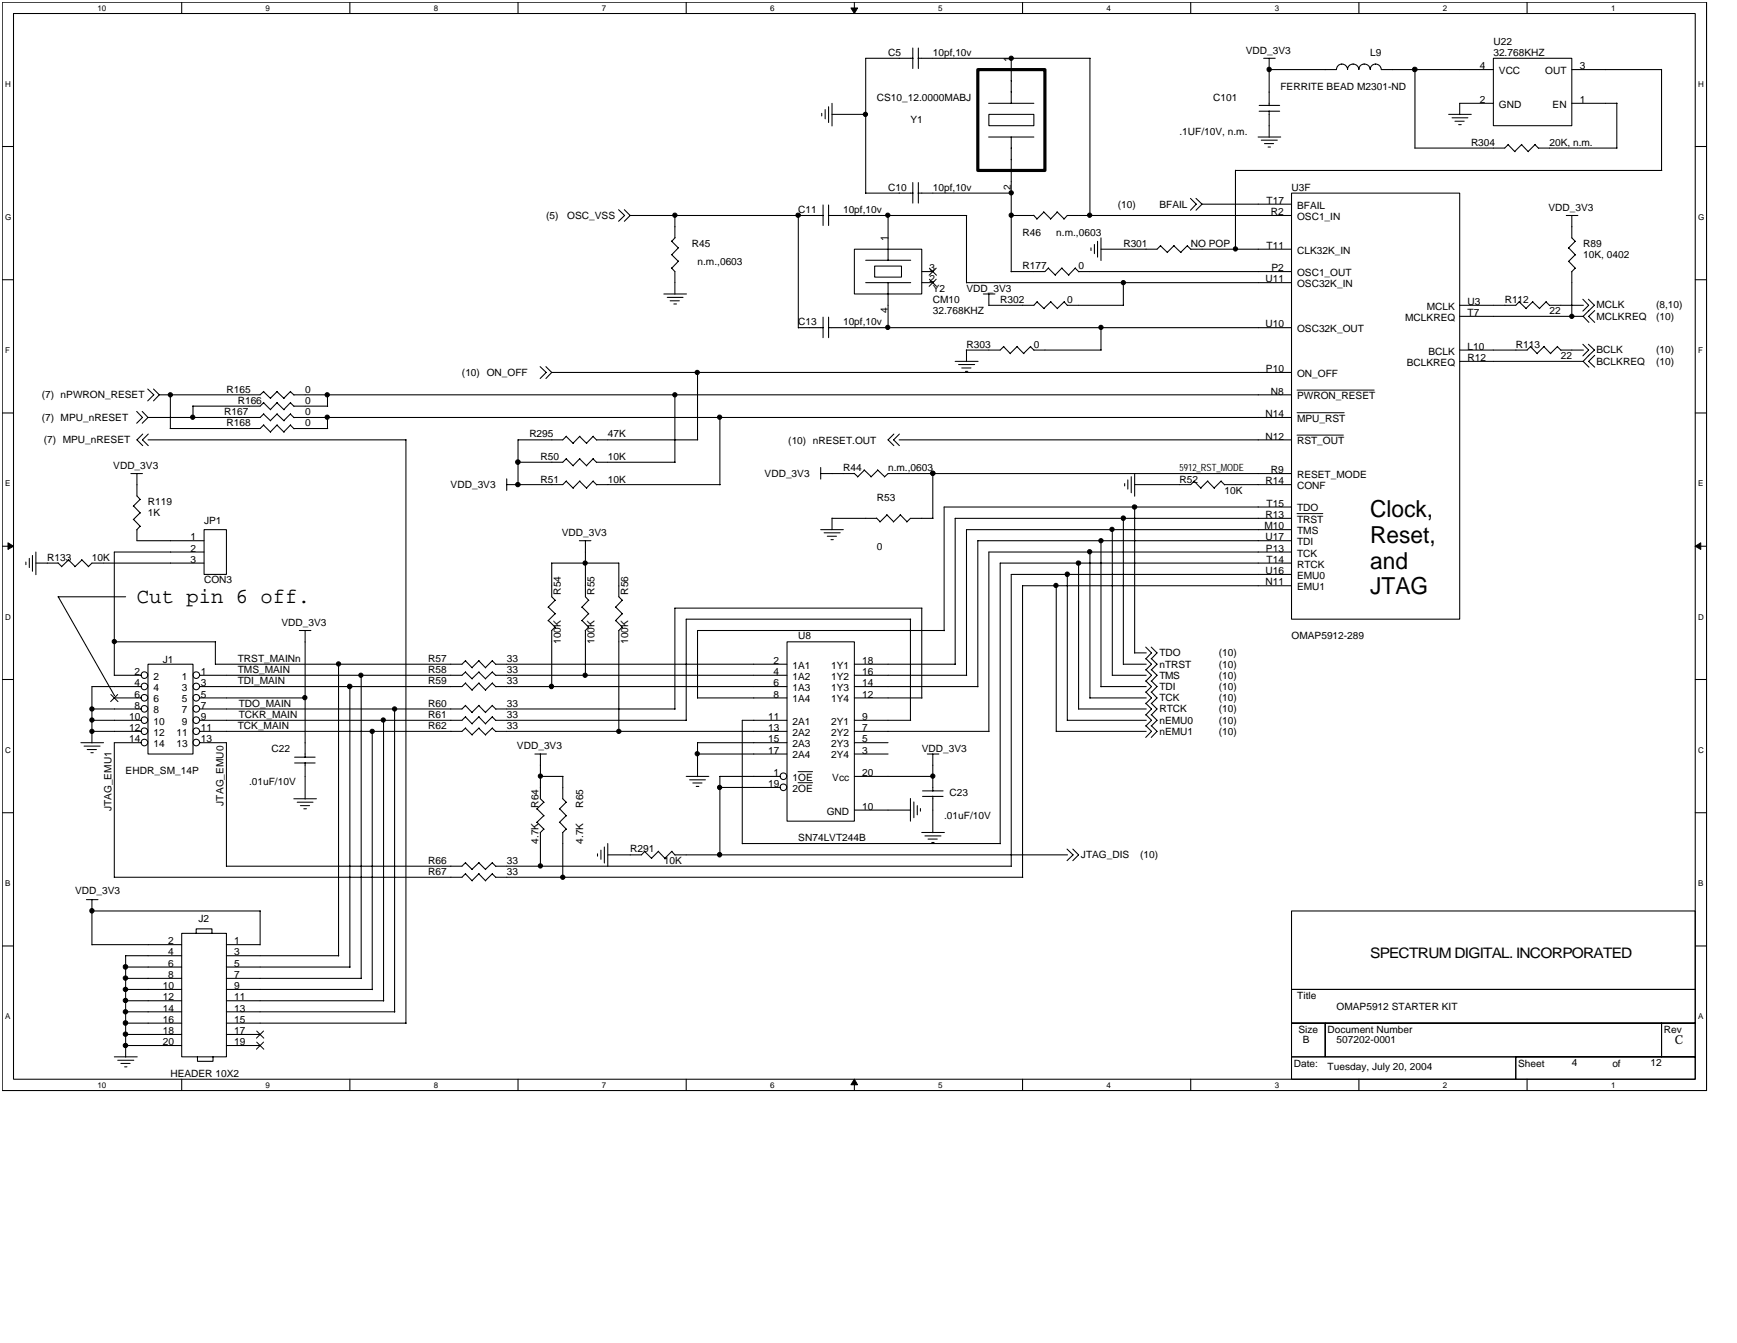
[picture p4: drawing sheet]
<svg xmlns="http://www.w3.org/2000/svg" width="279mm" height="216mm" viewBox="0 0 279 216" stroke-linecap="round" stroke-linejoin="round" font-family="sans-serif">
<path d="M.4 .4h274.1v174.9h-274.1zM2.2 2.2h270.5v171.3h-270.5z" fill="none" stroke="#000" stroke-width=".17"/>
<g fill="#fff">
<path d="M15.7 .6h1.3v1.4h-1.3z"/>
<path d="M15.7 173.7h1.3v1.4h-1.3z"/>
</g>
<path d="M29.2 .4v1.8M29.2 173.5v1.8" fill="none" stroke="#000" stroke-width=".17"/>
<g fill="#fff">
<path d="M42.7 .6h.7v1.4h-.7z"/>
<path d="M42.7 173.7h.7v1.4h-.7z"/>
</g>
<path d="M56.3 .4v1.8M56.3 173.5v1.8" fill="none" stroke="#000" stroke-width=".17"/>
<g fill="#fff">
<path d="M69.8 .6h.7v1.4h-.7z"/>
<path d="M69.8 173.7h.7v1.4h-.7z"/>
</g>
<path d="M83.3 .4v1.8M83.3 173.5v1.8" fill="none" stroke="#000" stroke-width=".17"/>
<g fill="#fff">
<path d="M96.8 .6h.7v1.4h-.7z"/>
<path d="M96.8 173.7h.7v1.4h-.7z"/>
</g>
<path d="M110.4 .4v1.8M110.4 173.5v1.8" fill="none" stroke="#000" stroke-width=".17"/>
<g fill="#fff">
<path d="M123.9 .6h.7v1.4h-.7z"/>
<path d="M123.9 173.7h.7v1.4h-.7z"/>
</g>
<path d="M137.4 .4v1.8M137.4 173.5v1.8" fill="none" stroke="#000" stroke-width=".17"/>
<path d="M136.9 1.3h1l-.5 .9zM137.4 173.5l.5 .9h-1z" fill="#000" stroke="#000" stroke-width=".16"/>
<g fill="#fff">
<path d="M150.9 .6h.7v1.4h-.7z"/>
<path d="M150.9 173.7h.7v1.4h-.7z"/>
</g>
<path d="M164.5 .4v1.8M164.5 173.5v1.8" fill="none" stroke="#000" stroke-width=".17"/>
<g fill="#fff">
<path d="M178 .6h.7v1.4h-.7z"/>
<path d="M178 173.7h.7v1.4h-.7z"/>
</g>
<path d="M191.5 .4v1.8M191.5 173.5v1.8" fill="none" stroke="#000" stroke-width=".17"/>
<g fill="#fff">
<path d="M205 .6h.7v1.4h-.7z"/>
<path d="M205 173.7h.7v1.4h-.7z"/>
</g>
<path d="M218.6 .4v1.8M218.6 173.5v1.8" fill="none" stroke="#000" stroke-width=".17"/>
<g fill="#fff">
<path d="M232.1 .6h.7v1.4h-.7z"/>
<path d="M232.1 173.7h.7v1.4h-.7z"/>
</g>
<path d="M245.6 .4v1.8M245.6 173.5v1.8" fill="none" stroke="#000" stroke-width=".17"/>
<g fill="#fff">
<path d="M259.1 .6h.7v1.4h-.7z"/>
<path d="M259.1 173.7h.7v1.4h-.7z"/>
<path d="M.8 12.8h.9v1.4h-.9z"/>
<path d="M273.1 12.8h.9v1.4h-.9z"/>
<path d="M.8 34.2h1v1.4h-1z"/>
<path d="M273.1 34.2h1v1.4h-1z"/>
</g>
<path d="M.4 23.6h1.8M272.7 23.6h1.8" fill="none" stroke="#000" stroke-width=".17"/>
<g fill="#fff">
<path d="M.8 55.6h.8v1.4h-.8z"/>
<path d="M273.1 55.6h.8v1.4h-.8z"/>
</g>
<path d="M.4 45h1.8M272.7 45h1.8" fill="none" stroke="#000" stroke-width=".17"/>
<g fill="#fff">
<path d="M.8 77.1h.8v1.4h-.8z"/>
<path d="M273.1 77.1h.9v1.4h-.9z"/>
</g>
<path d="M.4 66.4h1.8M272.7 66.4h1.8" fill="none" stroke="#000" stroke-width=".17"/>
<g fill="#fff">
<path d="M.8 98.5h.9v1.4h-.9z"/>
<path d="M273.1 98.5h.9v1.4h-.9z"/>
</g>
<path d="M.4 87.8h1.8M272.7 87.8h1.8" fill="none" stroke="#000" stroke-width=".17"/>
<path d="M1.3 87.3l.9 .5-.9 .5zM272.7 87.8l.9-.5v1z" fill="#000" stroke="#000" stroke-width=".16"/>
<g fill="#fff">
<path d="M.8 119.9h.9v1.4h-.9z"/>
<path d="M273.1 119.9h.9v1.4h-.9z"/>
</g>
<path d="M.4 109.2h1.8M272.7 109.2h1.8" fill="none" stroke="#000" stroke-width=".17"/>
<g fill="#fff">
<path d="M.8 141.3h.8v1.4h-.8z"/>
<path d="M273.1 141.3h.9v1.4h-.9z"/>
</g>
<path d="M.4 130.7h1.8M272.7 130.7h1.8" fill="none" stroke="#000" stroke-width=".17"/>
<g fill="#fff">
<path d="M.8 162.7h.8v1.4h-.8z"/>
<path d="M273.1 162.7h.9v1.4h-.9z"/>
</g>
<g fill="none" stroke="#000" stroke-width=".17">
<path d="M132.2 18.2v.4M132.7 17.6v1.5M133.3 17.2v2.5M133.8 16.6v3.6M133.8 18.4h5.5M146.8 7.7v3.3M146.9 9.4h-7.7v21.7M147.7 9.4h27.7M147.7 7.7v3.3M159 16.6h7.3M159.1 18.4h7.2v1.8h-7.2zM162.7 9.4v7.2"/>
<path d="M175.3 9.4v25.3M202.5 17.9h3.3M202.5 16.9h3.3M203.3 9.4h1.8M204.1 9.4v7.6M204.1 17.8v4.3M204.1 11.2h10.9M215 11.1a.89 .89 0 0 1 .9-.8 .89 .89 0 0 1 .9 .8 .91 .91 0 0 1 .9-.8 .91 .91 0 0 1 .9 .8 .91 .91 0 0 1 .9-.8 .91 .91 0 0 1 .9 .8 .89 .89 0 0 1 .9-.8 .89 .89 0 0 1 .9 .8M222.2 11.2h18M227.6 11.1v12.7M233 18.4h3.7M233.6 18.9h2.5"/>
<path d="M234 19.5h1.5M240.2 9.4h12.6v10.8h-12.6zM240.2 16.6h-5.4v1.8M252.8 11.2h14.5M252.8 16.6h7.3M260.1 16.6v7.2M267.3 11.1v16.3M99.5 33.7l1 .9-1 1M100.4 33.7l1 .9-1 1M101.3 34.6h31.1M108 38.7l1.1 1.2M108.6 34.6v3.6"/>
<path d="M108.6 38.2l-.6 .6M109.1 39.8l-1.1 1.2M128.4 34.6v18.1M132.4 32.9v3.4M133.2 34.6h22.3M133.3 32.9v3.4M139.2 31h7.7M142.8 34.6v7.3M146.8 29.4v3.3M147.7 31h15M147.7 29.4v3.3M155.5 34.6v10.9"/>
<path d="M159 22h7.3M162.7 34.6h3.6M162.7 22v21.7M166.3 34.6l.5 .6M167.9 34.1l1.1 1.1M167.9 34.1l-1.1 1.1M170 34.1l1.2 1.1M170.1 34.1l-1.1 1.1M175.5 39.9v.4M176 39.3v1.5M176.5 38.8v2.5M177.1 38.2v3.7"/>
<path d="M186.7 39.5l1.1 1.1M186.7 39.5l-.6 .6h-9M188.8 39.5l1.2 1.1M188.9 39.5l-1.1 1.1M191 39.5l.6 .6M191 39.5l-1.1 1.1M191.5 31.9l.9 .9-.9 1M192.4 31.9l1 .9M193.4 32.8l-1 1M193.4 32.8h14.3M198.7 27.4v12.7M198.7 27.4h68.6"/>
<path d="M202.4 22h3.6M202.9 22.5h2.6M203.4 23.1h1.5M204 23.6h.4M207.7 31h27.1v68.5h-27.1zM207.7 34.6h-36l-.6 .6M234.6 20h.4M242.6 23.3l1.1 1.1M242.6 23.2l-.6 .6h-14.4M244.7 23.3l1.1 1.1M244.8 23.2l-1.2 1.2M246.9 23.3l.6 .5"/>
<path d="M246.9 23.2l-1.1 1.2M247.5 23.8h12.6M251.9 34.6h1.9M252.3 39.9l1.1 1.1M252.8 34.6v3.6l.6 .6M253.4 38.8l-1.1 1.1M86.9 58.9l1 1-1 .9M87.8 58.9l.9 1M88.7 59.9l-.9 .9M88.7 59.9h119M106.8 47.3h3.6M107.3 47.8h2.6"/>
<path d="M107.8 48.4h1.5M108 43.1l.6 .6v3.6M108 40.9l1.1 1.1M108.4 48.9h.4M109.1 42l-1.1 1.1M112.2 59.8v10.9M128.4 52.7h4M132.4 51v3.3M133.2 52.7h74.5M133.3 51v3.3M137.4 40.1h10.9v7.2h-10.9zM139.2 45.4h7.3"/>
<path d="M139.2 41.8h7.3M140.7 42.8h4.3v1.7h-4.3zM142.8 45.4v7.3M148.3 43.7h1.7M148.3 45.4h1.7M153.6 58.1h3.7M154.2 58.6h2.6M154.7 59.2h1.5M155.3 59.7h.4M155.5 45.4h52.2M155.5 56.3v1.8M158.2 47.3h1.8"/>
<path d="M159.1 47.3v1.8M161.4 55.7l1.1 1.2M161.5 55.7l-.6 .6h-5.5M163.6 55.7l1.1 1.2M163.6 55.7l-1.1 1.1M165.7 55.7l.6 .6M165.8 55.7l-1.2 1.1M166.3 56.3h10.8M166.8 48.5l1.2 1.1M166.9 48.5l-.6 .6h-7.2M168.6 43.1l1.2 1.2M168.7 43.1l-.6 .6h-5.5"/>
<path d="M169 48.5l1.1 1.1M169.1 48.5l-1.2 1.1M170.8 43.1l1.1 1.2M170.8 43.1l-1.1 1.1M171.2 48.5l.5 .6M171.2 48.5l-1.1 1.1M171.7 49.1h9M172.9 43.1l.6 .6M173 43.1l-1.1 1.1M173.5 43.7h34.2M177.1 52.6v3.7M180.7 45.4v3.7"/>
<path d="M191.5 40.1h16.2M234.8 58.1h19.9M234.8 50.9h19.9M244.4 48.5l1.1 1.1M244.4 48.5l-.6 .6h-9M246.2 55.7l1.1 1.2M246.2 55.7l-.6 .6h-10.8M246.5 48.5l1.2 1.1M246.6 48.5l-1.1 1.1M248.3 55.7l1.1 1.2M248.4 55.7l-1.2 1.1M248.7 48.5l.6 .6"/>
<path d="M248.7 48.5l-1.1 1.1M249.2 49.1h5.5M250.5 55.7l.6 .6M250.5 55.7l-1.1 1.1M251.1 56.3h3.6M252.3 42l1.1 1.2M252.8 43.7v7.2M253.4 43.1l-.6 .6M253.4 41l-1.1 1.1M254.6 48.1l.9 1-.9 .9M254.6 55.3l.9 1-.9 .9M255.5 48.1l1 1-1 .9"/>
<path d="M255.5 55.3l1 1-1 .9M255.6 57.1l-1 1 1 .9M255.6 49.9l-1 1 1 .9M256.5 57.1l-1 1 1 .9M256.5 49.9l-1 1 1 .9M21.1 76.1h1.8M22 66.1l.9 1-.9 .9M22 76.1v3.6l.6 .6M22.9 66.1l.9 1M23 69.8l-1 .9 1 .9M23.8 62.5l.9 1-.9 .9M23.8 67.1l-.9 .9"/>
<path d="M23.8 70.7h41.5M23.8 69.8l-.9 .9 .9 .9M24.7 62.5l.9 1M25.6 63.5l-.9 .9M27.4 63.4v5.5M31 65.3v1.8M42.4 68.3l1.1 1.2M42.4 63l1.1 1.1M42.4 64.7l1.1 1.2M42.4 66.6l1.1 1.1M42.4 68.3l-.6 .6h-14.4M42.4 62.9l-.6 .6h-16.2"/>
<path d="M42.4 64.7l-.6 .6h-10.8M42.4 66.5l-.6 .6h-18M44.5 68.3l1.2 1.2M44.5 63l1.2 1.1M44.5 64.7l1.2 1.2M44.5 66.6l1.2 1.1M44.6 68.3l-1.1 1.1M44.6 62.9l-1.1 1.1M44.6 64.7l-1.1 1.1M44.6 66.5l-1.1 1.1M46.7 68.3l.6 .6M46.7 63l.6 .5"/>
<path d="M46.7 64.7l.6 .6M46.7 66.6l.6 .6M46.8 68.3l-1.2 1.1M46.8 62.9l-1.2 1.1M46.8 64.7l-1.2 1.1M46.8 66.5l-1.2 1.1M47.3 68.9h5.4M47.3 63.5h160.4M47.3 65.3h5.4M47.3 67.1h160.4M52.7 63.4v1.9M52.7 67.1v1.8"/>
<path d="M65.3 70.7v93.8M81.5 77v1.8M91.1 70.2l1.1 1.1M91.1 77.4l1.1 1.1M91.1 73.8l1.1 1.1M91.1 77.3l-.6 .6h-9M91.1 70.1l-.6 .6h-7.2v7.3M91.1 73.7l-.6 .6h-7.2M93.2 70.2l1.2 1.1M93.2 77.4l1.2 1.1M93.2 73.8l1.2 1.1M93.3 70.1l-1.1 1.2"/>
<path d="M93.3 77.3l-1.1 1.2M93.3 73.7l-1.1 1.2M95.4 70.2l.6 .6M95.4 77.4l.6 .6M95.4 73.8l.6 .6M95.4 70.1l-1.1 1.2M95.4 77.3l-1.1 1.2M95.4 73.7l-1.1 1.2M95.9 77.9h19.9M95.9 70.7h16.3M95.9 74.3h12.7M108.6 63.5v10.9"/>
<path d="M115.8 67.1v10.9M132 76.1h5.4M132 75.2v1.8M137.4 76.1l.6 .5M139 75.5l1.1 1.1M139 75.6l-1.1 1.1M141.2 75.5l1.1 1.1M141.2 75.6l-1.1 1.1M143.8 69.8l-1 .9 1 .9M144.6 70.7h63.1M144.7 69.8l-1 .9 1 .9M150 76.1v7.2"/>
<path d="M180.9 77.7v.4M181.4 77.1v1.5M182 76.6v2.6M182.5 76.1v3.7M192.1 77.4l1.1 1.1M192.1 77.3l-.6 .6h-9M194.2 77.4l1.1 1.1M194.3 77.3l-1.2 1.2M196.4 77.4l.6 .6M196.4 77.3l-1.1 1.2M196.9 77.9h10.8M207.7 76.1h-64.9l-.5 .6"/>
<path d="M4.2 90.4v.4M4.7 89.8v1.4M5.2 89.3v2.5M5.8 88.7v3.7M5.8 90.5h3.6M9.3 95.9h10.9M9.3 90.5l.6 .6M9.4 95.9l9 16M11 90l1.1 1.1M11 90l-1.1 1.1M13.1 90l1.1 1.1M13.2 90l-1.2 1.1"/>
<path d="M21.5 81.3l1.1 1.2M21.5 83.5l1.1 1.1M22 85.1v1.8h10.8M22.5 80.3l-1.1 1.1M22.5 82.4l-1.1 1.1M22.5 84.6l-.5 .6M32.8 85.1h3.6v7.2h-3.6zM32.8 90.5h-18l-.6 .6M32.8 88.7h-14.4v19.9M88.2 97.6l1.1 1.1M88.2 99.8l1.1 1.1M88.7 90.5h10.8v5.4l.6 .6"/>
<path d="M88.7 90.5v5.4l.6 .6M89.3 96.5l-1.1 1.1M89.3 98.7l-1.1 1.1M93.2 86.9h1.9M93.6 97.6l1.1 1.1M93.6 99.8l1.1 1.1M94.2 86.9v9l.5 .6M94.7 96.5l-1.1 1.1M94.7 98.7l-1.1 1.1M99 97.6l1.1 1.1M99 99.8l1.1 1.1M100.1 96.5l-1.1 1.1"/>
<path d="M100.1 98.7l-1.1 1.1M132 85.1h3.7M132.6 85.7h2.5M133.1 86.2h1.4M133.7 86.8h.3M133.8 83.3v1.8M133.8 83.3h7.2M141 83.3l.6 .6M142.6 82.7l1.1 1.2M142.7 82.8l-1.2 1.1M144.8 82.7l1.1 1.2M144.8 82.8l-1.1 1.1"/>
<path d="M146.4 99.5v16.3M146.5 99.5h-36.1v16.3M148.3 97.8v14.4M148.3 97.8h-39.7v16.2M150.1 83.3h-3.7l-.5 .6M169.9 94.2v23.4M171.7 92.3v23.5M173.5 90.5v23.5M175.3 88.7v23.5M177.1 86.9v23.5M178.9 85.1v23.5M180.7 83.3v23.5"/>
<path d="M182.5 81.5v23.5M207.7 85.1h-52.2v23.5M207.7 86.9h-50.4v23.5M207.7 88.7h-48.6v28.9M207.7 83.3h-54.1v23.5M207.7 90.5h-46.8v45.2M207.7 92.3h-45v47M207.7 81.5h-55.8v19.9M207.7 94.2h-43.2v46.9M13 119.4h3.7M13.5 119.9h2.6M14.8 115.8h7.9"/>
<path d="M14.8 117.6h7.9M14.8 114h7.9M18.4 108.6h4.3M18.4 112.2h4.3M18.4 103.2h16.3M22.7 119.4h-4.3v21.7M22.7 110.4h-7.9v9M23.8 106.8h7.2v14.4h-7.2zM32.1 119.4h4.3v19.9M32.1 112.2h17M34.6 103.2v3.6M48.1 101.4h1.9"/>
<path d="M49.1 101.4v20.4M54.5 106.8v46.9M56.3 110.4v45.1M58.1 108.6v48.7M59.9 117.6v41.5M61.7 115.8v45.1M63.5 114v48.7M74.9 115.2l1.1 1.2M74.9 113.4l1.1 1.2M74.9 108l1.1 1.1M74.9 117.1l1.1 1.1M74.9 109.8l1.1 1.2"/>
<path d="M74.9 106.2l1.1 1.2M74.9 115.2l-.6 .6h-42.2M74.9 106.2l-.6 .6h-39.7M74.9 108l-.6 .6h-42.2M74.9 109.8l-.6 .6h-42.2M74.9 117l-.6 .6h-42.2M74.9 113.4l-.6 .6h-42.2M77 115.2l1.1 1.2M77 113.4l1.1 1.2M77 108l1.1 1.1M77 117.1l1.1 1.1M77 109.8l1.1 1.2"/>
<path d="M77 106.2l1.1 1.2M77.1 115.2l-1.2 1.1M77.1 113.4l-1.2 1.1M77.1 108l-1.2 1.1M77.1 117l-1.2 1.1M77.1 109.8l-1.2 1.1M77.1 106.2l-1.2 1.1M79.2 115.2l.6 .6M79.2 113.4l.6 .6M79.2 108l.6 .6M79.2 117.1l.6 .5M79.2 109.8l.6 .6"/>
<path d="M79.2 106.2l.6 .6M79.2 115.2l-1.1 1.1M79.2 113.4l-1.1 1.1M79.2 108l-1.1 1.1M79.2 117l-1.1 1.1M79.2 109.8l-1.1 1.1M79.2 106.2l-1.1 1.1M79.7 115.8h30.7M79.7 106.8h46.9M79.7 108.6h46.9M79.7 110.4h46.9M79.7 117.6h46.9"/>
<path d="M79.7 114h28.9M88.7 101.4v9M89.3 100.8l-.6 .6M94.2 101.4v7.2M94.7 100.8l-.6 .6M99.5 101.4v16.2M100.1 100.8l-.6 .6M112.2 112.2h14.4M126.6 103.2h10.8v28.8h-10.8zM126.6 119.4h-14.4v5.5M126.6 115.8h-7.2v19.9M137.4 119.4h5.4"/>
<path d="M137.4 115.8h9.1M137.4 106.8h16.3M137.4 108.6h18.1M137.4 110.4h19.9M137.4 112.2h10.9M137.4 117.6h21.7M151.9 101.4h-39.7v10.8M169.9 117.6h14.5M171.7 115.8h12.7M173.5 114h10.9M175.3 112.2h9.1M177.1 110.4h7.3"/>
<path d="M178.9 108.6h5.5M180.7 106.8h3.7M182.5 105h1.9M184.3 105.8l.9 1-.9 .9M184.3 109.4l.9 1-.9 .9M184.3 113l.9 1-.9 .9M184.3 116.6l.9 1-.9 .9M184.3 107.6l.9 1-.9 .9M184.3 114.9l.9 .9-.9 .9M184.3 111.2l.9 1-.9 .9M184.3 104l.9 1-.9 .9M185.2 105.8l.9 1-.9 .9"/>
<path d="M185.2 109.4l.9 1-.9 .9M185.2 113l.9 1-.9 .9M185.2 116.6l.9 1-.9 .9M185.2 107.6l.9 1-.9 .9M185.2 114.9l.9 .9-.9 .9M185.2 111.2l.9 1-.9 .9M185.2 104l.9 1-.9 .9M14 120.5h1.5M14.6 121h.4M47.3 128.4h3.6M47.4 121.7h3.3M47.4 122.7h3.3"/>
<path d="M47.8 129h2.5M48.3 129.5h1.5M48.9 130h.4M49.1 122.6v5.9M74.9 138.7l1.1 1.1M74.9 138.7l-.6 .5h-37.9M77 138.7l1.1 1.1M77.1 138.7l-1.2 1.1M79.2 138.7l.6 .6M79.2 138.7l-1.1 1.1M79.7 139.2h83M86 121.2h1.9"/>
<path d="M86.4 130l1.1 1.2M86.4 132.2l1.1 1.1M86.9 124.8h3.7M86.9 121.2v7.2l.6 .6M86.9 133.8v5.5M87.5 129l-1.2 1.1M87.5 131.1l-1.2 1.1M87.5 133.3l-.6 .6M90 130l1.1 1.2M90 132.2l1.1 1.1M90.5 124.8v3.6l.6 .6M90.5 133.8v7.3"/>
<path d="M91.1 129l-1.1 1.1M91.1 131.1l-1.1 1.1M91.1 133.3l-.6 .6M96.1 137.3v.3M96.7 136.7v1.4M97.2 136.2v2.5M97.8 135.6v3.7M103.7 136.9l1.1 1.1M103.7 136.8l-.5 .6h-5.4M105.9 136.9l1.1 1.1M105.9 136.8l-1.1 1.2M108 136.9l.6 .6"/>
<path d="M108.1 136.8l-1.2 1.2M108.6 137.4h63.1M110.4 124.8h3.6M110.9 125.4h2.6M111.4 125.9h1.5M112 126.4h.4M112.2 121.2h14.4M115.8 126.6h9.7M119.4 135.6h41.5M125.5 124.8h-9.7v12.7M137.4 124.8h12.7M137.4 121.2h5.4"/>
<path d="M137.4 130.2h9.1M146.4 128.4v3.6M147 128.9v2.6M147.5 129.5v1.5M148.1 130v.4M148.3 133.8h3.6M148.4 127.1h3.3M148.4 128h3.3M148.8 134.4h2.6M149.2 121.2h1.8M149.3 134.9h1.5M149.9 135.4h.4"/>
<path d="M150 121.2v6M150 128v5.9M171.6 136.5l1 .9-1 1M172.6 136.5l.9 .9-.9 1M.4 152.1h1.8M13.9 144.6h1.9M14.8 144.6v7.3M14.8 151.9h14.4M14.8 146.4h27.1M20.2 155.5h9M20.2 157.3h9M20.2 159.1h9"/>
<path d="M29.2 150h7.2v19.9h-7.2zM29.2 153.6h-9v16.3M31.6 150v-.7h2.5v.7M36.4 151.9h5.4M36.4 153.6h18.1M36.4 155.5h19.9M36.4 157.3h21.7M36.4 159.1h23.5M41.8 146.4v5.5M74.9 140.5l1.1 1.1M74.9 140.4l-.6 .6h-55.9M77 140.5l1.1 1.1"/>
<path d="M77.1 140.4l-1.2 1.2M79.2 140.5l.6 .6M79.2 140.4l-1.1 1.2M79.7 141h84.8M207.7 146.4h65v12.7h-65zM207.7 159.1h65v5.4h-65zM272.7 152.1h1.8M18.4 169.9h3.7M18.9 170.4h2.6M19.4 171h1.5M20 171.5h.4M20.2 160.9h9"/>
<path d="M20.2 162.7h9M20.2 164.5h9M20.2 166.3h9M20.2 168.1h9M31.8 169.9v.7h2.5v-.7M36.4 160.9h25.3M36.4 162.7h27.1M36.4 164.5h28.9M36.4 166.3h5.4M36.4 168.1h5.4M207.7 169.9h36.1v3.6h-36.1zM207.7 164.5h5.5v5.4h-5.5z"/>
<path d="M213.2 164.5h54.1v5.4h-54.1zM243.8 169.9h28.9v3.6h-28.9zM267.3 164.5h5.4v5.4h-5.4z"/>
<circle cx="23.2" cy="119.4" r=".54"/>
<circle cx="23.2" cy="108.5" r=".54"/>
<circle cx="23.2" cy="110.4" r=".54"/>
<circle cx="23.2" cy="117.5" r=".54"/>
<circle cx="23.2" cy="112.2" r=".54"/>
<circle cx="23.2" cy="113.9" r=".54"/>
<circle cx="23.2" cy="115.8" r=".54"/>
<circle cx="31.6" cy="119.4" r=".54"/>
<circle cx="31.6" cy="108.5" r=".54"/>
<circle cx="31.6" cy="110.4" r=".54"/>
<circle cx="31.6" cy="117.5" r=".54"/>
<circle cx="31.6" cy="112.2" r=".54"/>
<circle cx="31.6" cy="113.9" r=".54"/>
<circle cx="31.6" cy="115.8" r=".54"/>
<circle cx="126" cy="124.8" r=".54"/>
<circle cx="126" cy="126.6" r=".54"/>
</g>
<g fill="none" stroke="#000" stroke-width=".16">
<path d="M149.5 43.1l1.1 1.2M149.5 44.9l1.1 1.1M150.6 43.1l-1.1 1.2M150.6 44.9l-1.1 1.1M208.6 69.9h7.5M208.6 62.7h12.4M208.6 66.4h7.6M208.6 82.6h4.2M17.8 111.6l1.2 1.2M18.9 111.6l-1.1 1.2M128.4 124.1h2.3M128.4 125.8h2.3"/>
<path d="M41.3 165.7l1.1 1.2M41.3 167.5l1.1 1.2M42.4 165.7l-1.2 1.2M42.4 167.5l-1.2 1.2"/>
</g>
<path d="M157.3 11.2h10.8v16.2h-10.8z" fill="none" stroke="#000" stroke-width=".51"/>
<g fill="#000" stroke="#000" stroke-width=".17">
<circle cx="139.2" cy="18.4" r=".34"/>
<circle cx="162.7" cy="9.4" r=".34"/>
<circle cx="204.1" cy="11.2" r=".35"/>
<circle cx="227.6" cy="11.2" r=".37"/>
<circle cx="108.6" cy="34.6" r=".34"/>
<circle cx="128.4" cy="34.6" r=".36"/>
<circle cx="142.8" cy="34.6" r=".34"/>
<circle cx="162.7" cy="31" r=".34"/>
<circle cx="162.7" cy="34.6" r=".34"/>
<circle cx="175.3" cy="34.6" r=".34"/>
<circle cx="112.2" cy="59.9" r=".34"/>
<circle cx="142.8" cy="52.6" r=".34"/>
<circle cx="177.1" cy="52.6" r=".34"/>
<circle cx="180.7" cy="45.4" r=".34"/>
<circle cx="198.7" cy="40" r=".34"/>
<circle cx="252.8" cy="50.9" r=".34"/>
<circle cx="27.4" cy="63.5" r=".34"/>
<circle cx="31" cy="67.1" r=".34"/>
<circle cx="52.6" cy="63.5" r=".34"/>
<circle cx="52.6" cy="67.1" r=".34"/>
<circle cx="83.3" cy="74.3" r=".37"/>
<circle cx="83.3" cy="77.9" r=".36"/>
<circle cx="108.6" cy="63.5" r=".34"/>
<circle cx="115.7" cy="67.1" r=".34"/>
<circle cx="150" cy="76.1" r=".34"/>
<circle cx="94.1" cy="90.5" r=".34"/>
<circle cx="169.9" cy="94.1" r=".34"/>
<circle cx="171.7" cy="92.3" r=".35"/>
<circle cx="173.5" cy="90.5" r=".36"/>
<circle cx="175.3" cy="88.7" r=".34"/>
<circle cx="177.1" cy="86.9" r=".34"/>
<circle cx="178.9" cy="85.1" r=".34"/>
<circle cx="180.7" cy="83.3" r=".35"/>
<circle cx="182.5" cy="81.5" r=".36"/>
<circle cx="14.8" cy="114" r=".34"/>
<circle cx="14.8" cy="115.7" r=".34"/>
<circle cx="14.8" cy="117.6" r=".34"/>
<circle cx="18.4" cy="103.1" r=".34"/>
<circle cx="49" cy="112.2" r=".34"/>
<circle cx="54.5" cy="106.7" r=".34"/>
<circle cx="56.2" cy="110.4" r=".37"/>
<circle cx="58" cy="108.6" r=".34"/>
<circle cx="59.9" cy="117.6" r=".34"/>
<circle cx="61.6" cy="115.7" r=".34"/>
<circle cx="63.5" cy="114" r=".34"/>
<circle cx="88.7" cy="110.4" r=".35"/>
<circle cx="94.1" cy="108.6" r=".34"/>
<circle cx="99.5" cy="117.6" r=".34"/>
<circle cx="86.9" cy="139.2" r=".34"/>
<circle cx="86.9" cy="124.8" r=".34"/>
<circle cx="112.2" cy="121.2" r=".34"/>
<circle cx="115.7" cy="137.4" r=".35"/>
<circle cx="115.7" cy="126.6" r=".34"/>
<circle cx="150" cy="124.8" r=".34"/>
<circle cx="14.8" cy="146.4" r=".35"/>
<circle cx="20.2" cy="155.4" r=".37"/>
<circle cx="20.2" cy="159.1" r=".36"/>
<circle cx="20.2" cy="157.2" r=".36"/>
<circle cx="90.5" cy="141" r=".34"/>
<circle cx="20.2" cy="164.5" r=".37"/>
<circle cx="20.2" cy="160.8" r=".36"/>
<circle cx="20.2" cy="168.1" r=".36"/>
<circle cx="20.2" cy="162.7" r=".36"/>
<circle cx="20.2" cy="166.3" r=".36"/>
</g>
<g font-size="3.8">
<text x="220.4" y="83.1">Clock,</text>
<text x="220.4" y="87.3">Reset,</text>
<text x="220.4" y="91.4">and</text>
<text x="220.4" y="95.6">JTAG</text>
</g>
<text font-size="3.4" x="22" y="96.9">Cut pin 6 off.</text>
<text font-size="2.3" x="220.4" y="154">SPECTRUM DIGITAL. INCORPORATED</text>
<text font-size="2" x="269.4" y="167.8">C</text>
<g font-size="1.6">
<text x="142.8" y="9">C5</text>
<text x="150" y="9">10pf,10v</text>
<text x="162.6" y="9.9" transform="rotate(-90 162.6 9.9)">1</text>
<text x="200.4" y="8.7">VDD_3V3</text>
<text x="220.4" y="9">L9</text>
<text x="238.1" y="11.1">4</text>
<text x="240.2" y="7.2">U22</text>
<text x="240.2" y="9">32.768KHZ</text>
<text x="241.1" y="11.9">VCC</text>
<text x="248.6" y="11.9">OUT</text>
<text x="254.1" y="11.1">3</text>
<text x="141" y="16.2">CS10_12.0000MABJ</text>
<text x="195.1" y="16.2">C101</text>
<text x="206" y="14.4">FERRITE BEAD M2301-ND</text>
<text x="238.1" y="16.6">2</text>
<text x="241.1" y="17.3">GND</text>
<text x="249.7" y="17.3">EN</text>
<text x="254.1" y="16.6">1</text>
<text x="146.4" y="19.8">Y1</text>
<text x="189.7" y="21.6">.1UF/10V, n.m.</text>
<text x="236.6" y="23.5">R304</text>
<text x="249.2" y="23.5">20K, n.m.</text>
<text x="87.9" y="35.2">(5)</text>
<text x="91.2" y="35.2">OSC_VSS</text>
<text x="128.4" y="34.3">C11</text>
<text x="135.6" y="34.3">10pf,10v</text>
<text x="142.8" y="30.7">C10</text>
<text x="150" y="30.7">10pf,10v</text>
<text x="162.6" y="30.5" transform="rotate(-90 162.6 30.5)">2</text>
<text x="179.8" y="33.4">(10)</text>
<text x="186.5" y="33.4">BFAIL</text>
<text x="203.7" y="32.8">T17</text>
<text x="204.4" y="34.6">R2</text>
<text x="207.7" y="30.7">U3F</text>
<text x="208.6" y="33.5">BFAIL</text>
<text x="208.6" y="35.4">OSC1_IN</text>
<text x="249.1" y="33.9">VDD_3V3</text>
<text x="111.3" y="39.7">R45</text>
<text x="142.8" y="38.8" transform="rotate(-90 142.8 38.8)">1</text>
<text x="164.5" y="37.9">R46</text>
<text x="169.9" y="37.9">n.m.,0603</text>
<text x="180.7" y="39.7">R301</text>
<text x="191.5" y="39.7">NO POP</text>
<text x="203.7" y="40">T11</text>
<text x="208.6" y="40.8">CLK32K_IN</text>
<text x="254.6" y="39.7">R89</text>
<text x="254.6" y="41.5">10K, 0402</text>
<text x="112.2" y="42.6">n.m.,0603</text>
<text x="149.5" y="43.6">3</text>
<text x="149.5" y="45.4">2</text>
<text x="150" y="46.9">Y2</text>
<text x="155.5" y="46.9">VDD_3V3</text>
<text x="164.5" y="43.3">R177</text>
<text x="173.5" y="43.3">0</text>
<text x="203.6" y="45.4">U11</text>
<text x="204.5" y="43.6">P2</text>
<text x="208.6" y="44.4">OSC1_OUT</text>
<text x="208.6" y="46.2">OSC32K_IN</text>
<text x="128.4" y="52.3">C13</text>
<text x="135.6" y="52.3">10pf,10v</text>
<text x="142.8" y="50.4" transform="rotate(-90 142.8 50.4)">4</text>
<text x="150" y="48.7">CM10</text>
<text x="150" y="50.5">32.768KHZ</text>
<text x="160.9" y="48.7">R302</text>
<text x="171.7" y="48.7">0</text>
<text x="203.6" y="52.6">U10</text>
<text x="208.6" y="53.4">OSC32K_OUT</text>
<text x="226" y="51.6">MCLKREQ</text>
<text x="229.5" y="49.8">MCLK</text>
<text x="236.1" y="49">U3</text>
<text x="236.1" y="50.8">T7</text>
<text x="242" y="48.7">R112</text>
<text x="249.2" y="50.5">22</text>
<text x="256.8" y="49.6">MCLK</text>
<text x="256.8" y="51.4">MCLKREQ</text>
<text x="266.4" y="49.6">(8,10)</text>
<text x="266.4" y="51.4">(10)</text>
<text x="155.5" y="55.9">R303</text>
<text x="166.3" y="55.9">0</text>
<text x="203.6" y="59.8">P10</text>
<text x="226.3" y="58.8">BCLKREQ</text>
<text x="229.8" y="57">BCLK</text>
<text x="236.1" y="58.1">R12</text>
<text x="236.1" y="56.2">L10</text>
<text x="243.8" y="55.9">R113</text>
<text x="251.1" y="57.7">22</text>
<text x="256.8" y="56.8">BCLK</text>
<text x="256.8" y="58.6">BCLKREQ</text>
<text x="266.4" y="56.8">(10)</text>
<text x="266.4" y="58.6">(10)</text>
<text x="6.7" y="64">(7) nPWRON_RESET</text>
<text x="36.4" y="63.1">R165</text>
<text x="38.2" y="64.9">R166</text>
<text x="49.1" y="63.1">0</text>
<text x="49.1" y="64.9">0</text>
<text x="74.3" y="60.4">(10) ON_OFF</text>
<text x="204.4" y="63.4">N8</text>
<text x="208.6" y="64.2">PWRON_RESET</text>
<text x="208.6" y="60.6">ON_OFF</text>
<text x="6.7" y="67.6">(7) MPU_nRESET</text>
<text x="7" y="71.3">(7) MPU_nRESET</text>
<text x="36.1" y="66.7">R167</text>
<text x="36.4" y="68.6">R168</text>
<text x="49.1" y="66.7">0</text>
<text x="49.1" y="68.6">0</text>
<text x="85.1" y="70.3">R295</text>
<text x="97.8" y="70.3">47K</text>
<text x="126.8" y="71.4">(10) nRESET.OUT</text>
<text x="203.6" y="70.7">N12</text>
<text x="203.6" y="67.1">N14</text>
<text x="208.6" y="67.8">MPU_RST</text>
<text x="208.6" y="71.4">RST_OUT</text>
<text x="18.2" y="75.4">VDD_3V3</text>
<text x="86.9" y="77.6">R51</text>
<text x="86.9" y="73.9">R50</text>
<text x="97.8" y="77.6">10K</text>
<text x="97.8" y="73.9">10K</text>
<text x="123" y="76.6">VDD_3V3</text>
<text x="135.6" y="75.7">R44</text>
<text x="142.8" y="75.7">n.m.,0603</text>
<text x="189.7" y="75.8">5912_RST_MODE</text>
<text x="189.7" y="77.6">R52</text>
<text x="203.6" y="77.9">R14</text>
<text x="204.4" y="76.1">R9</text>
<text x="208.6" y="76.8">RESET_MODE</text>
<text x="23.8" y="81.2">R119</text>
<text x="23.8" y="82.9">1K</text>
<text x="72.5" y="78.5">VDD_3V3</text>
<text x="141" y="80.6">R53</text>
<text x="196.9" y="79.3">10K</text>
<text x="203.6" y="83.3">R13</text>
<text x="203.7" y="81.5">T15</text>
<text x="208.6" y="82.2">TDO</text>
<text x="208.6" y="78.6">CONF</text>
<text x="30.7" y="86.9">1</text>
<text x="30.7" y="88.7">2</text>
<text x="32.8" y="84.2">JP1</text>
<text x="90.4" y="86.2">VDD_3V3</text>
<text x="141" y="88.4">0</text>
<text x="203.4" y="85.1">M10</text>
<text x="203.6" y="86.9">U17</text>
<text x="203.6" y="88.7">P13</text>
<text x="208.6" y="87.6">TDI</text>
<text x="208.6" y="85.9">TMS</text>
<text x="208.6" y="89.5">TCK</text>
<text x="208.6" y="84">TRST</text>
<text x="7.6" y="90.2">R133</text>
<text x="14.8" y="90.2">10K</text>
<text x="30.7" y="90.5">3</text>
<text x="32.8" y="93.8">CON3</text>
<text x="90.2" y="95.6" transform="rotate(-90 90.2 95.6)">R54</text>
<text x="95.6" y="95.6" transform="rotate(-90 95.6 95.6)">R55</text>
<text x="101" y="95.6" transform="rotate(-90 101 95.6)">R56</text>
<text x="203.6" y="92.3">U16</text>
<text x="203.6" y="94.1">N11</text>
<text x="203.7" y="90.5">T14</text>
<text x="208.6" y="93.1">EMU0</text>
<text x="208.6" y="94.9">EMU1</text>
<text x="208.6" y="91.2">RTCK</text>
<text x="45.3" y="100.6">VDD_3V3</text>
<text x="26.2" y="106.6">J1</text>
<text x="38.2" y="106.4">TRST_MAINn</text>
<text x="68.9" y="106.4">R57</text>
<text x="81.5" y="106.4">33</text>
<text x="90.2" y="103.5" transform="rotate(-90 90.2 103.5)">100K</text>
<text x="95.6" y="103.5" transform="rotate(-90 95.6 103.5)">100K</text>
<text x="101" y="103.5" transform="rotate(-90 101 103.5)">100K</text>
<text x="124.4" y="106.7">2</text>
<text x="127.5" y="107.5">1A1</text>
<text x="128.4" y="102.8">U8</text>
<text x="133.7" y="107.5">1Y1</text>
<text x="138.7" y="106.7">18</text>
<text x="186.5" y="107.3">nTRST</text>
<text x="186.5" y="105.5">TDO</text>
<text x="196.1" y="107.3">(10)</text>
<text x="196.1" y="105.5">(10)</text>
<text x="207.7" y="102.8">OMAP5912-289</text>
<text x="21.6" y="108.5">2</text>
<text x="21.6" y="110.3">4</text>
<text x="21.6" y="112.2">6</text>
<text x="21.6" y="113.9">8</text>
<text x="24.7" y="109.3">2</text>
<text x="24.7" y="111.1">4</text>
<text x="24.7" y="112.9">6</text>
<text x="29.3" y="109.3">1</text>
<text x="29.3" y="111.1">3</text>
<text x="29.3" y="112.9">5</text>
<text x="32.3" y="108.5">1</text>
<text x="32.3" y="110.3">3</text>
<text x="32.3" y="112.2">5</text>
<text x="32.3" y="113.9">7</text>
<text x="38.2" y="108.2">TMS_MAIN</text>
<text x="38.2" y="110">TDI_MAIN</text>
<text x="38.4" y="113.6">TDO_MAIN</text>
<text x="68.9" y="113.6">R60</text>
<text x="68.9" y="108.2">R58</text>
<text x="68.9" y="110">R59</text>
<text x="81.5" y="113.6">33</text>
<text x="81.5" y="108.2">33</text>
<text x="81.5" y="110">33</text>
<text x="124.4" y="108.5">4</text>
<text x="124.4" y="110.3">6</text>
<text x="124.4" y="112.2">8</text>
<text x="127.5" y="109.3">1A2</text>
<text x="127.5" y="111.1">1A3</text>
<text x="127.5" y="112.9">1A4</text>
<text x="133.7" y="109.3">1Y2</text>
<text x="133.7" y="111.1">1Y3</text>
<text x="133.7" y="112.9">1Y4</text>
<text x="138.7" y="108.5">16</text>
<text x="138.7" y="110.3">14</text>
<text x="138.7" y="112.2">12</text>
<text x="186.5" y="110.9">TDI</text>
<text x="186.5" y="109.1">TMS</text>
<text x="186.5" y="112.7">TCK</text>
<text x="196.1" y="112.7">(10)</text>
<text x="196.1" y="110.9">(10)</text>
<text x="196.1" y="109.1">(10)</text>
<text x="20.8" y="115.8">10</text>
<text x="20.8" y="117.5">12</text>
<text x="20.8" y="119.4">14</text>
<text x="24.7" y="114.7">8</text>
<text x="24.7" y="116.5">10</text>
<text x="24.7" y="118.3">12</text>
<text x="28.4" y="118.3">11</text>
<text x="29.3" y="114.7">7</text>
<text x="29.3" y="116.5">9</text>
<text x="32.3" y="115.8">9</text>
<text x="32.3" y="117.5">11</text>
<text x="32.3" y="119.4">13</text>
<text x="38.2" y="117.2">TCK_MAIN</text>
<text x="38.4" y="115.4">TCKR_MAIN</text>
<text x="68.9" y="115.4">R61</text>
<text x="68.9" y="117.2">R62</text>
<text x="81.5" y="115.4">33</text>
<text x="81.5" y="117.2">33</text>
<text x="123.5" y="115.8">11</text>
<text x="123.5" y="117.5">13</text>
<text x="123.5" y="119.4">15</text>
<text x="127.5" y="116.5">2A1</text>
<text x="127.5" y="118.3">2A2</text>
<text x="133.7" y="116.5">2Y1</text>
<text x="133.7" y="118.3">2Y2</text>
<text x="138.7" y="115.8">9</text>
<text x="138.7" y="117.5">7</text>
<text x="138.7" y="119.4">5</text>
<text x="186.5" y="114.5">RTCK</text>
<text x="186.5" y="118.1">nEMU1</text>
<text x="186.5" y="116.3">nEMU0</text>
<text x="196.1" y="118.1">(10)</text>
<text x="196.1" y="116.3">(10)</text>
<text x="196.1" y="114.5">(10)</text>
<text x="20.2" y="124.4">EHDR_SM_14P</text>
<text x="24.7" y="120.1">14</text>
<text x="28.4" y="120.1">13</text>
<text x="43.7" y="120.8">C22</text>
<text x="83.2" y="120.5">VDD_3V3</text>
<text x="123.5" y="121.2">17</text>
<text x="124.4" y="124.8">1</text>
<text x="127.5" y="120.1">2A3</text>
<text x="127.5" y="121.9">2A4</text>
<text x="127.5" y="125.5">1OE</text>
<text x="133.7" y="120.1">2Y3</text>
<text x="133.7" y="121.9">2Y4</text>
<text x="133.9" y="125.5">Vcc</text>
<text x="138.7" y="124.8">20</text>
<text x="138.7" y="121.2">3</text>
<text x="148.3" y="120.8">VDD_3V3</text>
<text x="17.9" y="130.4" transform="rotate(-90 17.9 130.4)">JTAG_EMU1</text>
<text x="36" y="129.5" transform="rotate(-90 36 129.5)">JTAG_EMU0</text>
<text x="40.1" y="126.3">.01uF/10V</text>
<text x="86.6" y="129.9" transform="rotate(-90 86.6 129.9)">R64</text>
<text x="93.8" y="129.9" transform="rotate(-90 93.8 129.9)">R65</text>
<text x="123.5" y="126.5">19</text>
<text x="127.5" y="127.3">2OE</text>
<text x="133" y="131">GND</text>
<text x="138.7" y="130.2">10</text>
<text x="151.9" y="131.7">.01uF/10V</text>
<text x="152.8" y="128">C23</text>
<text x="86.6" y="135.6" transform="rotate(-90 86.6 135.6)">4.7K</text>
<text x="93.8" y="135.6" transform="rotate(-90 93.8 135.6)">4.7K</text>
<text x="101.4" y="137">R291</text>
<text x="128.4" y="135.3">SN74LVT244B</text>
<text x="173.9" y="138">JTAG_DIS</text>
<text x="183.4" y="138">(10)</text>
<text x="12.1" y="143.7">VDD_3V3</text>
<text x="68.9" y="138.9">R66</text>
<text x="68.9" y="140.7">R67</text>
<text x="81.5" y="138.9">33</text>
<text x="81.5" y="140.7">33</text>
<text x="106.8" y="138.9">10K</text>
<text x="31.9" y="148.3">J2</text>
<text x="27.1" y="151.8">2</text>
<text x="27.1" y="153.6">4</text>
<text x="27.1" y="155.4">6</text>
<text x="37.7" y="151.8">1</text>
<text x="37.7" y="153.6">3</text>
<text x="37.7" y="155.4">5</text>
<text x="26.2" y="159">10</text>
<text x="26.2" y="160.8">12</text>
<text x="27.1" y="157.2">8</text>
<text x="37.7" y="157.2">7</text>
<text x="37.7" y="159">9</text>
<text x="37.7" y="160.8">11</text>
<text x="208.7" y="160.7">Title</text>
<text x="26.2" y="162.6">14</text>
<text x="26.2" y="164.4">16</text>
<text x="26.2" y="166.3">18</text>
<text x="37.7" y="162.6">13</text>
<text x="37.7" y="164.4">15</text>
<text x="37.7" y="166.3">17</text>
<text x="208.8" y="166.1">Size</text>
<text x="209.6" y="167.7">B</text>
<text x="213.5" y="166.1">Document Number</text>
<text x="215" y="167.7">507202-0001</text>
<text x="215" y="162.3">OMAP5912 STARTER KIT</text>
<text x="267.6" y="166.1">Rev</text>
<text x="26.2" y="168">20</text>
<text x="27.4" y="173.1">HEADER 10X2</text>
<text x="37.7" y="168">19</text>
<text x="208.1" y="171.5">Date:</text>
<text x="213.5" y="172.1">Tuesday, July 20, 2004</text>
<text x="244.2" y="171.5">Sheet</text>
<text x="252.8" y="171.3">4</text>
<text x="259.3" y="171.5">of</text>
<text x="265.5" y="171.3">12</text>
</g>
<g font-size="1.3">
<text x="15.7" y="1.7">10</text>
<text x="42.7" y="1.7">9</text>
<text x="69.8" y="1.7">8</text>
<text x="96.8" y="1.7">7</text>
<text x="123.9" y="1.7">6</text>
<text x="150.9" y="1.7">5</text>
<text x="178" y="1.7">4</text>
<text x="205" y="1.7">3</text>
<text x="232.1" y="1.7">2</text>
<text x="259.1" y="1.7">1</text>
<text x=".8" y="14">H</text>
<text x="273.1" y="14">H</text>
<text x=".8" y="35.4">G</text>
<text x="273.1" y="35.4">G</text>
<text x=".8" y="56.8">F</text>
<text x="273.1" y="56.8">F</text>
<text x=".8" y="78.2">E</text>
<text x="273.1" y="78.2">E</text>
<text x=".8" y="99.6">D</text>
<text x="273.1" y="99.6">D</text>
<text x=".8" y="121">C</text>
<text x="273.1" y="121">C</text>
<text x=".8" y="142.5">B</text>
<text x="273.1" y="142.5">B</text>
<text x=".8" y="163.9">A</text>
<text x="273.1" y="163.9">A</text>
<text x="15.7" y="174.9">10</text>
<text x="42.7" y="174.9">9</text>
<text x="69.8" y="174.9">8</text>
<text x="96.8" y="174.9">7</text>
<text x="123.9" y="174.9">6</text>
<text x="150.9" y="174.9">5</text>
<text x="178" y="174.9">4</text>
<text x="205" y="174.9">3</text>
<text x="232.1" y="174.9">2</text>
<text x="259.1" y="174.9">1</text>
</g>
</svg>
